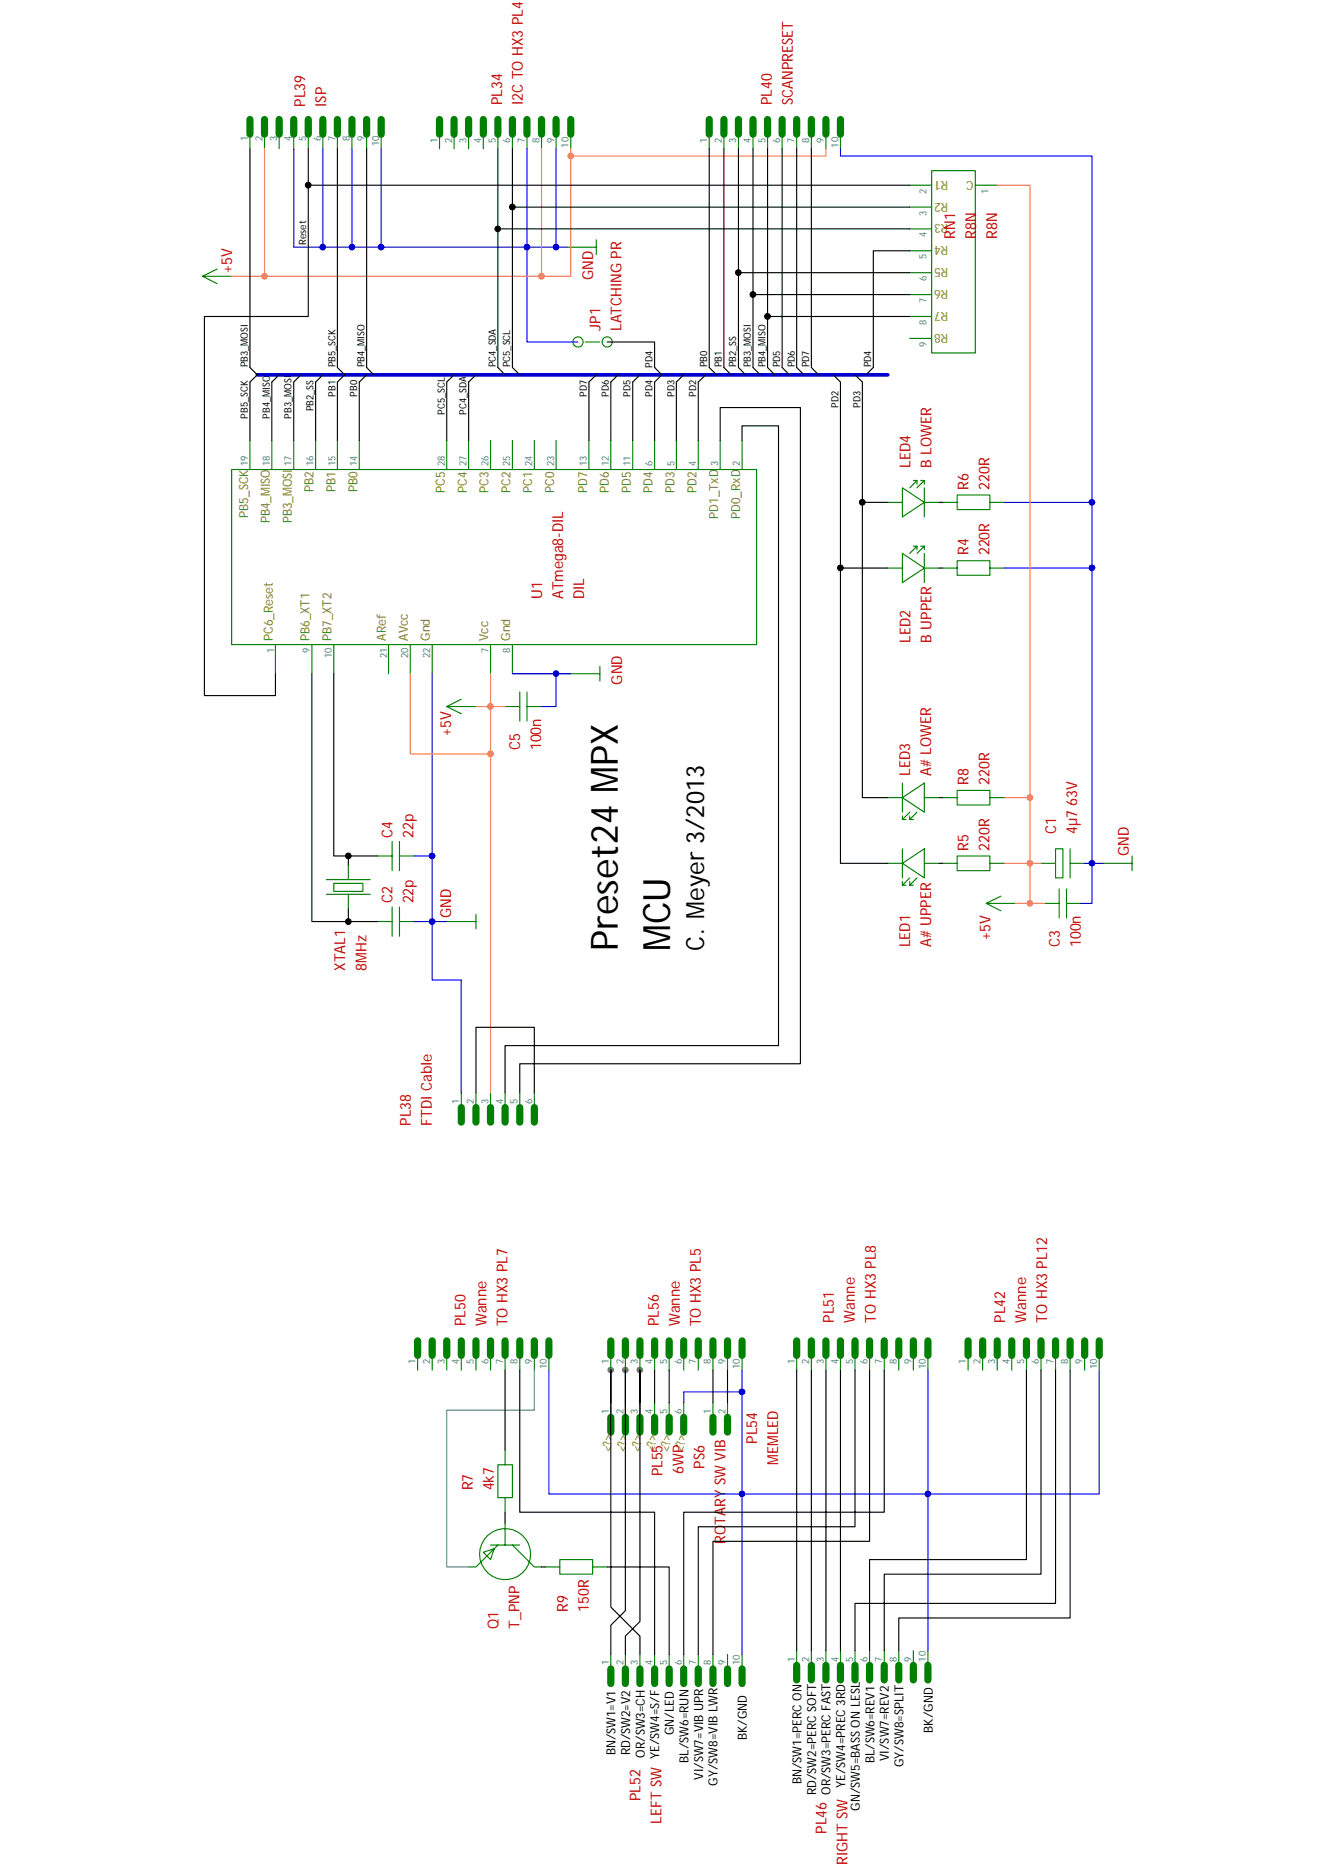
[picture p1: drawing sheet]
<svg xmlns="http://www.w3.org/2000/svg" width="210mm" height="297mm" viewBox="0 0 210 297" stroke-linecap="round" stroke-linejoin="round" font-family="sans-serif">
<g fill="none" stroke="#008000" stroke-width=".18">
<path d="M39.6 21.3v2.3M41.9 21.3v2.3M44.3 21.3v2.3M46.6 21.3v2.3M48.9 21.3v2.3M51.2 21.3v2.3M53.5 21.3v2.3M55.8 21.3v2.3M58.1 21.3v2.3M60.4 21.3v2.3M69.7 21.3v2.3M72 21.3v2.3"/>
<path d="M74.3 21.3v2.3M76.6 21.3v2.3M78.9 21.3v2.3M81.2 21.3v2.3M83.5 21.3v2.3M85.9 21.3v2.3M88.2 21.3v2.3M89.9 39.2h4.6M90.5 21.3v2.3M94.5 38v2.3M112.4 21.3v2.3M114.8 21.3v2.3"/>
<path d="M117.1 21.3v2.3M119.4 21.3v2.3M121.7 21.3v2.3M124 21.3v2.3M126.3 21.3v2.3M128.6 21.3v2.3M130.9 21.3v2.3M133.2 21.3v2.3M144.2 29.4h3.5M144.2 36.3h3.5M144.2 39.8h3.5M144.2 32.8h3.5"/>
<path d="M147.7 27.1h6.9v28.8h-6.9zM154.6 29.4h3.5M34.4 42.7l-2.3 1.1M36.7 43.8h-4.6l2.3 1.2M92.8 54.2h2.3M144.2 50.2h3.5M144.2 53.6h3.5M144.2 43.2h3.5M144.2 46.7h3.5M36.7 74.4h83.3v27.8h-83.3zM39.6 69.8v4.6M43.1 69.8v4.6"/>
<path d="M46.6 69.8v4.6M50 69.8v4.6M53.5 69.8v4.6M57 69.8v4.6M70.8 69.8v4.6M74.3 69.8v4.6M77.8 69.8v4.6M81.2 69.8v4.6M84.7 69.8v4.6M88.2 69.8v4.6M93.4 69.8v4.6M96.8 69.8v4.6"/>
<path d="M100.3 69.8v4.6M103.8 69.8v4.6M107.2 69.8v4.6M110.7 69.8v4.6M114.2 69.8v4.6M117.6 69.8v4.6M140.8 79.6h2.3M143.1 77.3l3.4 2.3-3.4 2.3zM144.8 76.2h.6l-1.2 1.1M145.4 76.2v.6M146 76.2h.5l-1.1 1.1M146.5 76.2v.6"/>
<path d="M146.5 77.3v4.6M146.5 79.6h2.3M149.4 79.6h2.3M151.7 78.5h5.2v2.3h-5.2zM156.9 79.6h2.4M140.8 90h2.3M143.1 87.7l3.4 2.3-3.4 2.4zM144.8 86.6h.6l-1.2 1.1M145.4 86.6v.5M146 86.6h.5l-1.1 1.1M146.5 86.6v.5M146.5 87.7v4.7"/>
<path d="M146.5 90h2.3M149.4 90h2.3M151.7 88.9h5.2v2.3h-5.2zM156.9 90h2.4M43.7 102.2v4.6M49.4 102.2v4.6M52.9 102.2v4.6M61.6 102.2v4.6M65 102.2v4.6M68.5 102.2v4.6M73.1 110.8l-2.3 1.2M75.5 112h-4.7l2.3 1.1"/>
<path d="M77.8 102.2v4.6M80.1 112h2.3M81.2 102.2v4.6M82.4 109.7v4.6M83.5 109.7v4.6M83.5 112h2.4M90.5 106.8h4.6M95.1 105.6v2.3M51.8 139.4h6.9M55.2 137.1v2.3M59.9 135.7h2.3M62.2 133.4v4.6"/>
<path d="M63.3 133.4v4.6M63.3 135.7h2.3M140.8 136.8h2.3M140.8 126.4h2.3M143.1 136.8l3.4-2.3v4.6zM143.1 126.4l3.4-2.3v4.6zM143.1 124.1v4.6M143.1 129.3v.6M143.1 134.5v4.6M143.1 139.7v.6M144.2 139.1l-1.1 1.2h.5M144.2 128.7l-1.1 1.2h.5"/>
<path d="M144.2 129.3v.6M144.2 139.7v.6M145.4 139.1l-1.2 1.2h.6M145.4 128.7l-1.2 1.2h.6M146.5 136.8h2.3M146.5 126.4h2.3M149.4 136.8h2.3M149.4 126.4h2.3M151.7 135.7h5.2v2.3h-5.2zM151.7 125.3h5.2v2.3h-5.2zM156.9 136.8h2.4M156.9 126.4h2.4"/>
<path d="M165 136.8h2.3M167.3 134.5h1.2v4.6h-1.2zM169.7 134.5v4.6M169.7 136.8h2.3M174.9 136.8h4.6M179.5 135.7v2.3M51.8 141.8h6.9M52.9 140h4.6v1.3h-4.6zM55.2 141.8v2.3M59.9 146.1h2.3M62.2 143.8v4.6M63.3 143.8v4.6"/>
<path d="M63.3 146.1h2.3M70.8 146.1h4.7M75.5 144.9v2.3M158.7 142l-2.3 1.2M161 143.2h-4.6l2.3 1.2M165.6 143.2h2.3M167.9 140.9v4.6M169.1 140.9v4.6M169.1 143.2h2.3M73.1 173.2v2.4M75.5 173.2v2.4M77.8 173.2v2.4"/>
<path d="M80.1 173.2v2.4M82.4 173.2v2.4M84.7 173.2v2.4M66.2 214.8v2.4M68.5 214.8v2.4M70.8 214.8v2.4M73.1 214.8v2.4M75.5 214.8v2.4M77.8 214.8v2.4M80.1 214.8v2.4M82.4 214.8v2.4M84.7 214.8v2.4"/>
<path d="M87 214.8v2.4M96.8 214.8v2.4M99.1 214.8v2.4M101.5 214.8v2.4M103.8 214.8v2.4M106.1 214.8v2.4M108.4 214.8v2.4M110.7 214.8v2.4M113 214.8v2.4M115.3 214.8v2.4M117.6 214.8v2.4M126.3 214.8v2.4"/>
<path d="M128.6 214.8v2.4M130.9 214.8v2.4M133.2 214.8v2.4M135.6 214.8v2.4M137.9 214.8v2.4M140.2 214.8v2.4M142.5 214.8v2.4M144.8 214.8v2.4M147.1 214.8v2.4M153.5 214.8v2.4M155.8 214.8v2.4M158.1 214.8v2.4"/>
<path d="M160.4 214.8v2.4M162.7 214.8v2.4M165 214.8v2.4M167.3 214.8v2.4M169.7 214.8v2.4M172 214.8v2.4M174.3 214.8v2.4M78.9 232.2h2.3v5.2h-2.3zM80.1 229.9v2.3M80.1 237.4v2.3M96.8 222.4v2.3M99.1 222.4v2.3"/>
<path d="M101.5 222.4v2.3M103.8 222.4v2.3M106.1 222.4v2.3M108.4 222.4v2.3M113 222.4v2.3M115.3 222.4v2.3M76.6 246l1.8-.5-.6 1.7zM77.8 244.9h4.6M78.9 244.9l-3.4 3.5h-1.2M80.1 241.4v3.5M81.2 244.9l3.5 3.5h1.2M86.4 248.4h2.4"/>
<path d="M88.8 247.2h5.2v2.3h-5.2zM94 248.4h2.3M96.8 262.2v2.3M99.1 262.2v2.3M101.5 262.2v2.3M103.8 262.2v2.3M106.1 262.2v2.3M108.4 262.2v2.3M110.7 262.2v2.3M113 262.2v2.3M115.3 262.2v2.3M117.6 262.2v2.3"/>
<path d="M126.3 261.6v2.4M128.6 261.6v2.4M130.9 261.6v2.4M133.2 261.6v2.4M135.6 261.6v2.4M137.9 261.6v2.4M140.2 261.6v2.4M142.5 261.6v2.4M144.8 261.6v2.4M147.1 261.6v2.4"/>
<circle cx="91.6" cy="54.2" r=".82"/>
<circle cx="96.3" cy="54.2" r=".81"/>
<circle cx="80.1" cy="246.3" r="4"/>
</g>
<g fill="none" stroke="#008000" stroke-width="1.1">
<path d="M39.6 18.9v2.4M41.9 18.9v2.4M44.3 18.9v2.4M46.6 18.9v2.4M48.9 18.9v2.4M51.2 18.9v2.4M53.5 18.9v2.4M55.8 18.9v2.4M58.1 18.9v2.4M60.4 18.9v2.4M69.7 18.9v2.4M72 18.9v2.4"/>
<path d="M74.3 18.9v2.4M76.6 18.9v2.4M78.9 18.9v2.4M81.2 18.9v2.4M83.5 18.9v2.4M85.9 18.9v2.4M88.2 18.9v2.4M90.5 18.9v2.4M112.4 18.9v2.4M114.8 18.9v2.4M117.1 18.9v2.4M119.4 18.9v2.4"/>
<path d="M121.7 18.9v2.4M124 18.9v2.4M126.3 18.9v2.4M128.6 18.9v2.4M130.9 18.9v2.4M133.2 18.9v2.4M73.1 175.6v2.3M75.5 175.6v2.3M77.8 175.6v2.3M80.1 175.6v2.3M82.4 175.6v2.3M84.7 175.6v2.3"/>
<path d="M66.2 212.5v2.3M68.5 212.5v2.3M70.8 212.5v2.3M73.1 212.5v2.3M75.5 212.5v2.3M77.8 212.5v2.3M80.1 212.5v2.3M82.4 212.5v2.3M84.7 212.5v2.3M87 212.5v2.3M96.8 212.5v2.3M99.1 212.5v2.3"/>
<path d="M101.5 212.5v2.3M103.8 212.5v2.3M106.1 212.5v2.3M108.4 212.5v2.3M110.7 212.5v2.3M113 212.5v2.3M115.3 212.5v2.3M117.6 212.5v2.3M126.3 212.5v2.3M128.6 212.5v2.3M130.9 212.5v2.3M133.2 212.5v2.3"/>
<path d="M135.6 212.5v2.3M137.9 212.5v2.3M140.2 212.5v2.3M142.5 212.5v2.3M144.8 212.5v2.3M147.1 212.5v2.3M153.5 212.5v2.3M155.8 212.5v2.3M158.1 212.5v2.3M160.4 212.5v2.3M162.7 212.5v2.3M165 212.5v2.3"/>
<path d="M167.3 212.5v2.3M169.7 212.5v2.3M172 212.5v2.3M174.3 212.5v2.3M96.8 224.7v2.3M99.1 224.7v2.3M101.5 224.7v2.3M103.8 224.7v2.3M106.1 224.7v2.3M108.4 224.7v2.3M113 224.7v2.3M115.3 224.7v2.3"/>
<path d="M96.8 264.5v2.3M99.1 264.5v2.3M101.5 264.5v2.3M103.8 264.5v2.3M106.1 264.5v2.3M108.4 264.5v2.3M110.7 264.5v2.3M113 264.5v2.3M115.3 264.5v2.3M117.6 264.5v2.3M126.3 264v2.3M128.6 264v2.3"/>
<path d="M130.9 264v2.3M133.2 264v2.3M135.6 264v2.3M137.9 264v2.3M140.2 264v2.3M142.5 264v2.3M144.8 264v2.3M147.1 264v2.3"/>
</g>
<g fill="#808080" stroke="#808080" stroke-width=".16">
<circle cx="96.8" cy="217.1" r=".45"/>
<circle cx="99.1" cy="217.1" r=".45"/>
<circle cx="101.4" cy="217.1" r=".45"/>
</g>
<g fill="#00f" stroke="#00f" stroke-width=".16">
<circle cx="60.4" cy="39.2" r=".46"/>
<circle cx="55.8" cy="39.2" r=".45"/>
<circle cx="51.2" cy="39.2" r=".46"/>
<circle cx="68.5" cy="146.1" r=".46"/>
<circle cx="68.5" cy="135.7" r=".46"/>
<circle cx="88.2" cy="106.8" r=".45"/>
<circle cx="173.1" cy="136.8" r=".45"/>
<circle cx="88.2" cy="39.2" r=".45"/>
<circle cx="83.5" cy="39.2" r=".46"/>
<circle cx="173.1" cy="90" r=".46"/>
<circle cx="173.1" cy="79.6" r=".46"/>
<circle cx="147.1" cy="236.8" r=".45"/>
<circle cx="117.6" cy="236.8" r=".45"/>
<circle cx="117.6" cy="220.6" r=".46"/>
</g>
<g fill="none" stroke="#00f" stroke-width=".18">
<path d="M46.6 23.6v15.6h9.2M51.2 23.6v15.6M55.8 39.2h27.7v15h8.1M55.8 23.6v15.6M60.4 23.6v15.6M83.5 23.6v15.6h4.7M88.2 23.6v15.6h1.7M133.2 23.6v1.1h39.9v65.3M159.3 79.6h13.8M159.3 90h13.8M173.1 90v53.2h-1.7M68.5 106.8v48.5h4.6v17.9"/>
<path d="M81.2 106.8h7v5.2h-2.3M88.2 106.8h2.3M65.6 135.7h2.9M172 136.8h2.9M65.6 146.1h5.2M87 217.2v19.6h30.6M117.6 217.2v3.4M147.1 217.2v19.6h27.2v-19.6M108.4 222.4v-1.8h9.2v16.2M117.6 236.8h29.5v24.8M117.6 236.8v25.4"/>
</g>
<g fill="#ff8040" stroke="#ff8040" stroke-width=".16">
<circle cx="163.3" cy="143.2" r=".45"/>
<circle cx="77.8" cy="112" r=".46"/>
<circle cx="163.3" cy="136.8" r=".45"/>
<circle cx="77.8" cy="119.5" r=".45"/>
<circle cx="41.9" cy="43.8" r=".45"/>
<circle cx="85.8" cy="43.8" r=".46"/>
<circle cx="90.5" cy="24.7" r=".45"/>
<circle cx="163.3" cy="126.4" r=".45"/>
</g>
<path d="M41.9 23.6v20.2M85.9 23.6v20.2h-44M90.5 23.6v1.1M130.9 23.6v1.1h-40.4v19.1h-4.6M158.1 29.4h5.2v107.4h1.7M36.7 43.8h5.2M65 106.8v12.7h12.8M75.5 112h4.6M77.8 106.8v66.4M159.3 136.8h4v6.4M159.3 126.4h4M161 143.2h4.6" fill="none" stroke="#ff8040" stroke-width=".18"/>
<g fill="#000" stroke="#000" stroke-width=".16">
<circle cx="48.9" cy="29.3" r=".46"/>
<circle cx="78.9" cy="36.3" r=".45"/>
<circle cx="81.2" cy="32.8" r=".46"/>
<circle cx="117" cy="43.2" r=".45"/>
<circle cx="119.4" cy="46.7" r=".46"/>
<circle cx="121.7" cy="50.2" r=".46"/>
<circle cx="136.7" cy="79.6" r=".46"/>
<circle cx="133.2" cy="90" r=".46"/>
<circle cx="55.2" cy="135.7" r=".45"/>
<circle cx="55.2" cy="146.1" r=".45"/>
</g>
<g fill="none" stroke="#000" stroke-width=".18">
<path d="M39.6 23.6v34.7l1.2 1.1-1.2 1.2v9.2M48.9 23.6v5.8M53.5 23.6v34.7l1.2 1.1-1.2 1.2v9.2M58.1 23.6v34.7l1.2 1.1M78.9 23.6v12.7M81.2 23.6v9.2M112.4 23.6v34.7l1.2 1.1M114.8 23.6v34.7l1.1 1.1M117.1 23.6v19.6M119.4 23.6v23.1M121.7 23.6v26.6M124 23.6v34.7l1.2 1.1"/>
<path d="M126.3 23.6v34.7l1.2 1.1M128.6 23.6v34.7l1.2 1.1M144.2 32.8h-63v25.5l1.2 1.1M144.2 36.3h-65.3v22l1.2 1.1M144.2 29.4h-95.3v20.8h-16.5v60.1h11.3v-3.5M144.2 39.8h-5.7v18.5l-1.2 1.1M44.3 59.4l-1.2 1.2v9.2M47.7 59.4l-1.1 1.2v9.2M51.2 59.4l-1.2 1.2v9.2M58.1 59.4l-1.1 1.2v9.2M72 59.4l-1.2 1.2v9.2M75.5 59.4l-1.2 1.2v9.2"/>
<path d="M94.5 59.4l-1.1 1.2v9.2M96.3 54.2h7.5v4.1l1.1 1.1-1.1 1.2v9.2M98 59.4l-1.2 1.2v9.2M101.5 59.4l-1.2 1.2v9.2M108.4 59.4l-1.2 1.2v9.2M111.9 59.4l-1.2 1.2v9.2M132.1 59.4l1.1 1.2v29.4h7.6M135.6 59.4l1.1 1.2v19h4.1M144.2 46.7h-24.8v11.6l1.1 1.1M144.2 50.2h-22.5v8.1l1.1 1.1M144.2 43.2h-27.1v15.1l1.1 1.1M114.2 69.8v-5.2h12.7v104h-44.5v4.6"/>
<path d="M117.6 69.8v-2.3h5.8v98.2h-43.3v7.5M136.7 79.6v46.8h4.1M148.8 79.6h.6M133.2 90v46.8h7.6M148.8 90h.6M49.4 106.8v39.3h10.5M52.9 106.8v28.9h7M55.2 135.7v1.4M148.8 136.8h.6M148.8 126.4h.6M55.2 144.1v2M75.5 173.2v-10.4h9.2v10.4"/>
<path d="M80.1 217.2v12.7M82.4 217.2v22.5h21.4v22.5M103.8 217.2v5.2M106.1 217.2v5.2M113 217.2v5.2M115.3 217.2v5.2M126.3 217.2v44.4M128.6 217.2v44.4M130.9 217.2v44.4M133.2 217.2v44.4M135.6 217.2v24.8h-24.9v20.2M137.9 217.2v27.1h-24.9v17.9"/>
<path d="M140.2 217.2v22.5h-31.8v22.5M162.7 217.2v30h-24.8v14.4M165 217.2v32.3h-24.8v12.1M167.3 217.2v36.9h-31.7v7.5M169.7 217.2v39.3h-27.2v5.1M80.1 239.7v1.7M96.8 222.4v-5.2v37.5l4.7 4.6v2.9M99.1 222.4v-5.2v38.1l-2.3 2.3v4.6M101.5 222.4v-5.2v39.8l-2.4 2.3v2.9M85.9 248.4h.5M96.3 248.4h9.8v13.8"/>
</g>
<path d="M84.7 217.2v6.3h-13.9v24.9h3.5" fill="none" stroke="#408080" stroke-width=".18"/>
<path d="M40.8 59.4h100" fill="none" stroke="#0000c0" stroke-width=".57"/>
<g font-size="6">
<text x="97.9" y="150.7" transform="rotate(-90 97.9 150.7)">Preset24 MPX</text>
<text x="106.3" y="150.7" transform="rotate(-90 106.3 150.7)">MCU</text>
</g>
<text font-size="4" x="111.6" y="150.7" transform="rotate(-90 111.6 150.7)">C. Meyer 3/2013</text>
<g font-size="2.4" fill="#c00000">
<text x="48.4" y="16.9" transform="rotate(-90 48.4 16.9)">PL39</text>
<text x="51.7" y="16.9" transform="rotate(-90 51.7 16.9)">ISP</text>
<text x="79.6" y="16.6" transform="rotate(-90 79.6 16.6)">PL34</text>
<text x="82.9" y="16.6" transform="rotate(-90 82.9 16.6)">I2C TO HX3 PL4</text>
<text x="122.4" y="16.6" transform="rotate(-90 122.4 16.6)">PL40</text>
<text x="125.7" y="16.6" transform="rotate(-90 125.7 16.6)">SCANPRESET</text>
<text x="151.4" y="37.9" transform="rotate(-90 151.4 37.9)">RN1</text>
<text x="154.7" y="37.9" transform="rotate(-90 154.7 37.9)">R8N</text>
<text x="158.1" y="37.9" transform="rotate(-90 158.1 37.9)">R8N</text>
<text x="36.8" y="43.2" transform="rotate(-90 36.8 43.2)">+5V</text>
<text x="94" y="44.4" transform="rotate(-90 94 44.4)">GND</text>
<text x="95.2" y="52.5" transform="rotate(-90 95.2 52.5)">JP1</text>
<text x="98.5" y="52.5" transform="rotate(-90 98.5 52.5)">LATCHING PR</text>
<text x="144.3" y="74.1" transform="rotate(-90 144.3 74.1)">LED4</text>
<text x="147.7" y="74.1" transform="rotate(-90 147.7 74.1)">B LOWER</text>
<text x="153.6" y="77.6" transform="rotate(-90 153.6 77.6)">R6</text>
<text x="156.9" y="77.6" transform="rotate(-90 156.9 77.6)">220R</text>
<text x="153.6" y="88" transform="rotate(-90 153.6 88)">R4</text>
<text x="156.9" y="88" transform="rotate(-90 156.9 88)">220R</text>
<text x="85.9" y="95" transform="rotate(-90 85.9 95)">U1</text>
<text x="89.3" y="95" transform="rotate(-90 89.3 95)">ATmega8-DIL</text>
<text x="92.6" y="95" transform="rotate(-90 92.6 95)">DIL</text>
<text x="144.3" y="101.9" transform="rotate(-90 144.3 101.9)">LED2</text>
<text x="147.7" y="101.9" transform="rotate(-90 147.7 101.9)">B UPPER</text>
<text x="98.7" y="108.5" transform="rotate(-90 98.7 108.5)">GND</text>
<text x="71.5" y="116.6" transform="rotate(-90 71.5 116.6)">+5V</text>
<text x="82.5" y="118.9" transform="rotate(-90 82.5 118.9)">C5</text>
<text x="85.8" y="118.9" transform="rotate(-90 85.8 118.9)">100n</text>
<text x="144.3" y="123" transform="rotate(-90 144.3 123)">LED3</text>
<text x="147.6" y="123" transform="rotate(-90 147.6 123)">A# LOWER</text>
<text x="153.6" y="124.4" transform="rotate(-90 153.6 124.4)">R8</text>
<text x="156.9" y="124.4" transform="rotate(-90 156.9 124.4)">220R</text>
<text x="62.3" y="132.8" transform="rotate(-90 62.3 132.8)">C4</text>
<text x="65.6" y="132.8" transform="rotate(-90 65.6 132.8)">22p</text>
<text x="153.6" y="134.8" transform="rotate(-90 153.6 134.8)">R5</text>
<text x="156.9" y="134.8" transform="rotate(-90 156.9 134.8)">220R</text>
<text x="167.4" y="132.2" transform="rotate(-90 167.4 132.2)">C1</text>
<text x="170.8" y="132.2" transform="rotate(-90 170.8 132.2)">4µ7 63V</text>
<text x="179" y="135.7" transform="rotate(-90 179 135.7)">GND</text>
<text x="62.3" y="143.2" transform="rotate(-90 62.3 143.2)">C2</text>
<text x="65.6" y="143.2" transform="rotate(-90 65.6 143.2)">22p</text>
<text x="71.5" y="145.5" transform="rotate(-90 71.5 145.5)">GND</text>
<text x="157" y="149" transform="rotate(-90 157 149)">+5V</text>
<text x="54.7" y="153.9" transform="rotate(-90 54.7 153.9)">XTAL1</text>
<text x="58.1" y="153.9" transform="rotate(-90 58.1 153.9)">8MHz</text>
<text x="144.3" y="150.1" transform="rotate(-90 144.3 150.1)">LED1</text>
<text x="147.6" y="150.1" transform="rotate(-90 147.6 150.1)">A# UPPER</text>
<text x="168" y="150.1" transform="rotate(-90 168 150.1)">C3</text>
<text x="171.3" y="150.1" transform="rotate(-90 171.3 150.1)">100n</text>
<text x="65.2" y="178.4" transform="rotate(-90 65.2 178.4)">PL38</text>
<text x="68.5" y="178.4" transform="rotate(-90 68.5 178.4)">FTDI Cable</text>
<text x="132.2" y="209.7" transform="rotate(-90 132.2 209.7)">PL51</text>
<text x="135.5" y="209.7" transform="rotate(-90 135.5 209.7)">Wanne</text>
<text x="138.8" y="209.7" transform="rotate(-90 138.8 209.7)">TO HX3 PL8</text>
<text x="159.3" y="209.7" transform="rotate(-90 159.3 209.7)">PL42</text>
<text x="162.7" y="209.7" transform="rotate(-90 162.7 209.7)">Wanne</text>
<text x="166" y="209.7" transform="rotate(-90 166 209.7)">TO HX3 PL12</text>
<text x="73.8" y="210.2" transform="rotate(-90 73.8 210.2)">PL50</text>
<text x="77.1" y="210.2" transform="rotate(-90 77.1 210.2)">Wanne</text>
<text x="80.5" y="210.2" transform="rotate(-90 80.5 210.2)">TO HX3 PL7</text>
<text x="104.4" y="210.2" transform="rotate(-90 104.4 210.2)">PL56</text>
<text x="107.8" y="210.2" transform="rotate(-90 107.8 210.2)">Wanne</text>
<text x="111.1" y="210.2" transform="rotate(-90 111.1 210.2)">TO HX3 PL5</text>
<text x="108.4" y="233.6" transform="rotate(-90 108.4 233.6)">6WP</text>
<text x="111.7" y="232.8" transform="rotate(-90 111.7 232.8)">PS6</text>
<text x="120" y="228.8" transform="rotate(-90 120 228.8)">PL54</text>
<text x="123.4" y="232.1" transform="rotate(-90 123.4 232.1)">MEMLED</text>
<text x="75" y="236.2" transform="rotate(-90 75 236.2)">R7</text>
<text x="78.3" y="236.2" transform="rotate(-90 78.3 236.2)">4k7</text>
<text x="105" y="234" transform="rotate(-90 105 234)">PL55</text>
<text x="115" y="244.7" transform="rotate(-90 115 244.7)">ROTARY SW VIB</text>
<text x="90" y="255.5" transform="rotate(-90 90 255.5)">R9</text>
<text x="93.3" y="255.5" transform="rotate(-90 93.3 255.5)">150R</text>
<text x="79" y="258.2" transform="rotate(-90 79 258.2)">Q1</text>
<text x="82.4" y="258.2" transform="rotate(-90 82.4 258.2)">T_PNP</text>
<text x="101.5" y="285.5" transform="rotate(-90 101.5 285.5)">PL52</text>
<text x="104.9" y="289.1" transform="rotate(-90 104.9 289.1)">LEFT SW</text>
<text x="131" y="290.6" transform="rotate(-90 131 290.6)">PL46</text>
<text x="134.3" y="295.7" transform="rotate(-90 134.3 295.7)">RIGHT SW</text>
</g>
<g font-size="2" fill="#808000">
<text x="150.3" y="28.6" transform="rotate(-180 150.3 28.6)">R1</text>
<text x="154.3" y="28.6" transform="rotate(-180 154.3 28.6)">C</text>
<text x="150.3" y="32.1" transform="rotate(-180 150.3 32.1)">R2</text>
<text x="150.3" y="35.6" transform="rotate(-180 150.3 35.6)">R3</text>
<text x="150.3" y="39.1" transform="rotate(-180 150.3 39.1)">R4</text>
<text x="150.3" y="42.5" transform="rotate(-180 150.3 42.5)">R5</text>
<text x="150.3" y="46" transform="rotate(-180 150.3 46)">R6</text>
<text x="150.3" y="49.4" transform="rotate(-180 150.3 49.4)">R7</text>
<text x="150.3" y="52.9" transform="rotate(-180 150.3 52.9)">R8</text>
<text x="39.3" y="82" transform="rotate(-90 39.3 82)">PB5_SCK</text>
<text x="42.8" y="83" transform="rotate(-90 42.8 83)">PB4_MISO</text>
<text x="46.2" y="83" transform="rotate(-90 46.2 83)">PB3_MOSI</text>
<text x="49.7" y="78" transform="rotate(-90 49.7 78)">PB2</text>
<text x="53.2" y="78" transform="rotate(-90 53.2 78)">PB1</text>
<text x="56.7" y="78" transform="rotate(-90 56.7 78)">PB0</text>
<text x="70.5" y="78.1" transform="rotate(-90 70.5 78.1)">PC5</text>
<text x="74" y="78.1" transform="rotate(-90 74 78.1)">PC4</text>
<text x="77.5" y="78.1" transform="rotate(-90 77.5 78.1)">PC3</text>
<text x="80.9" y="78.1" transform="rotate(-90 80.9 78.1)">PC2</text>
<text x="84.4" y="78.1" transform="rotate(-90 84.4 78.1)">PC1</text>
<text x="87.9" y="78.1" transform="rotate(-90 87.9 78.1)">PC0</text>
<text x="93.1" y="78.1" transform="rotate(-90 93.1 78.1)">PD7</text>
<text x="96.5" y="78.1" transform="rotate(-90 96.5 78.1)">PD6</text>
<text x="100" y="78.1" transform="rotate(-90 100 78.1)">PD5</text>
<text x="103.5" y="78.1" transform="rotate(-90 103.5 78.1)">PD4</text>
<text x="106.9" y="78.1" transform="rotate(-90 106.9 78.1)">PD3</text>
<text x="110.4" y="78.1" transform="rotate(-90 110.4 78.1)">PD2</text>
<text x="113.9" y="82.2" transform="rotate(-90 113.9 82.2)">PD1_TxD</text>
<text x="117.3" y="82.2" transform="rotate(-90 117.3 82.2)">PD0_RxD</text>
<text x="43.3" y="101.6" transform="rotate(-90 43.3 101.6)">PC6_Reset</text>
<text x="49" y="101.6" transform="rotate(-90 49 101.6)">PB6_XT1</text>
<text x="52.5" y="101.6" transform="rotate(-90 52.5 101.6)">PB7_XT2</text>
<text x="61.2" y="101.6" transform="rotate(-90 61.2 101.6)">ARef</text>
<text x="64.7" y="101.6" transform="rotate(-90 64.7 101.6)">AVcc</text>
<text x="68.1" y="101.6" transform="rotate(-90 68.1 101.6)">Gnd</text>
<text x="77.4" y="101.6" transform="rotate(-90 77.4 101.6)">Vcc</text>
<text x="80.9" y="101.6" transform="rotate(-90 80.9 101.6)">Gnd</text>
<text x="97" y="230.2" transform="rotate(-90 97 230.2)">&lt;?&gt;</text>
<text x="99.3" y="230.2" transform="rotate(-90 99.3 230.2)">&lt;?&gt;</text>
<text x="101.6" y="230.2" transform="rotate(-90 101.6 230.2)">&lt;?&gt;</text>
<text x="103.9" y="230.2" transform="rotate(-90 103.9 230.2)">&lt;?&gt;</text>
<text x="106.3" y="230.2" transform="rotate(-90 106.3 230.2)">&lt;?&gt;</text>
<text x="108.6" y="230.2" transform="rotate(-90 108.6 230.2)">&lt;?&gt;</text>
</g>
<g font-size="2">
<text x="106.8" y="275.1" transform="rotate(-90 106.8 275.1)">GN/LED</text>
<text x="118.4" y="275.8" transform="rotate(-90 118.4 275.8)">BK/GND</text>
<text x="147.9" y="274.6" transform="rotate(-90 147.9 274.6)">BK/GND</text>
<text x="97.6" y="278.2" transform="rotate(-90 97.6 278.2)">BN/SW1=V1</text>
<text x="99.9" y="278.2" transform="rotate(-90 99.9 278.2)">RD/SW2=V2</text>
<text x="102.2" y="278.6" transform="rotate(-90 102.2 278.6)">OR/SW3=CH</text>
<text x="104.5" y="278.8" transform="rotate(-90 104.5 278.8)">YE/SW4=S/F</text>
<text x="109.1" y="279.4" transform="rotate(-90 109.1 279.4)">BL/SW6=RUN</text>
<text x="138.6" y="279.5" transform="rotate(-90 138.6 279.5)">BL/SW6=REV1</text>
<text x="140.9" y="279.1" transform="rotate(-90 140.9 279.1)">VI/SW7=REV2</text>
<text x="143.2" y="280.1" transform="rotate(-90 143.2 280.1)">GY/SW8=SPLIT</text>
<text x="111.5" y="282.1" transform="rotate(-90 111.5 282.1)">VI/SW7=VIB UPR</text>
<text x="113.8" y="283.1" transform="rotate(-90 113.8 283.1)">GY/SW8=VIB LWR</text>
<text x="127.1" y="282.8" transform="rotate(-90 127.1 282.8)">BN/SW1=PERC ON</text>
<text x="129.4" y="284.5" transform="rotate(-90 129.4 284.5)">RD/SW2=PERC SOFT</text>
<text x="131.7" y="284.5" transform="rotate(-90 131.7 284.5)">OR/SW3=PERC FAST</text>
<text x="134" y="283.4" transform="rotate(-90 134 283.4)">YE/SW4=PREC 3RD</text>
<text x="136.3" y="287" transform="rotate(-90 136.3 287)">GN/SW5=BASS ON LESL</text>
</g>
<g font-size="1.6" fill="#408080">
<text x="39.3" y="22.3" transform="rotate(-90 39.3 22.3)">1</text>
<text x="41.6" y="22.3" transform="rotate(-90 41.6 22.3)">2</text>
<text x="43.9" y="22.3" transform="rotate(-90 43.9 22.3)">3</text>
<text x="46.2" y="22.3" transform="rotate(-90 46.2 22.3)">4</text>
<text x="48.6" y="22.3" transform="rotate(-90 48.6 22.3)">5</text>
<text x="50.9" y="22.3" transform="rotate(-90 50.9 22.3)">6</text>
<text x="53.2" y="22.3" transform="rotate(-90 53.2 22.3)">7</text>
<text x="55.5" y="22.3" transform="rotate(-90 55.5 22.3)">8</text>
<text x="57.8" y="22.3" transform="rotate(-90 57.8 22.3)">9</text>
<text x="60.1" y="23.1" transform="rotate(-90 60.1 23.1)">10</text>
<text x="69.4" y="22.6" transform="rotate(-90 69.4 22.6)">1</text>
<text x="71.7" y="22.6" transform="rotate(-90 71.7 22.6)">2</text>
<text x="74" y="22.6" transform="rotate(-90 74 22.6)">3</text>
<text x="76.3" y="22.6" transform="rotate(-90 76.3 22.6)">4</text>
<text x="78.6" y="22.6" transform="rotate(-90 78.6 22.6)">5</text>
<text x="80.9" y="22.6" transform="rotate(-90 80.9 22.6)">6</text>
<text x="83.2" y="22.6" transform="rotate(-90 83.2 22.6)">7</text>
<text x="85.5" y="22.6" transform="rotate(-90 85.5 22.6)">8</text>
<text x="87.8" y="22.6" transform="rotate(-90 87.8 22.6)">9</text>
<text x="90.1" y="23.4" transform="rotate(-90 90.1 23.4)">10</text>
<text x="112.1" y="22.6" transform="rotate(-90 112.1 22.6)">1</text>
<text x="114.4" y="22.6" transform="rotate(-90 114.4 22.6)">2</text>
<text x="116.7" y="22.6" transform="rotate(-90 116.7 22.6)">3</text>
<text x="119" y="22.6" transform="rotate(-90 119 22.6)">4</text>
<text x="121.4" y="22.6" transform="rotate(-90 121.4 22.6)">5</text>
<text x="123.7" y="22.6" transform="rotate(-90 123.7 22.6)">6</text>
<text x="126" y="22.6" transform="rotate(-90 126 22.6)">7</text>
<text x="128.3" y="22.6" transform="rotate(-90 128.3 22.6)">8</text>
<text x="130.6" y="22.6" transform="rotate(-90 130.6 22.6)">9</text>
<text x="132.9" y="23.4" transform="rotate(-90 132.9 23.4)">10</text>
<text x="146.9" y="34.2" transform="rotate(-90 146.9 34.2)">3</text>
<text x="146.9" y="30.7" transform="rotate(-90 146.9 30.7)">2</text>
<text x="156.7" y="30.7" transform="rotate(-90 156.7 30.7)">1</text>
<text x="146.9" y="41.1" transform="rotate(-90 146.9 41.1)">5</text>
<text x="146.9" y="37.6" transform="rotate(-90 146.9 37.6)">4</text>
<text x="146.9" y="44.6" transform="rotate(-90 146.9 44.6)">6</text>
<text x="146.9" y="51.5" transform="rotate(-90 146.9 51.5)">8</text>
<text x="146.9" y="48" transform="rotate(-90 146.9 48)">7</text>
<text x="146.9" y="55" transform="rotate(-90 146.9 55)">9</text>
<text x="39.3" y="73.9" transform="rotate(-90 39.3 73.9)">19</text>
<text x="42.8" y="73.9" transform="rotate(-90 42.8 73.9)">18</text>
<text x="46.2" y="73.9" transform="rotate(-90 46.2 73.9)">17</text>
<text x="49.7" y="73.9" transform="rotate(-90 49.7 73.9)">16</text>
<text x="53.2" y="73.9" transform="rotate(-90 53.2 73.9)">15</text>
<text x="56.6" y="73.9" transform="rotate(-90 56.6 73.9)">14</text>
<text x="70.5" y="73.9" transform="rotate(-90 70.5 73.9)">28</text>
<text x="74" y="73.9" transform="rotate(-90 74 73.9)">27</text>
<text x="77.4" y="73.9" transform="rotate(-90 77.4 73.9)">26</text>
<text x="80.9" y="73.9" transform="rotate(-90 80.9 73.9)">25</text>
<text x="84.4" y="73.9" transform="rotate(-90 84.4 73.9)">24</text>
<text x="87.8" y="73.9" transform="rotate(-90 87.8 73.9)">23</text>
<text x="93" y="73.9" transform="rotate(-90 93 73.9)">13</text>
<text x="96.5" y="73.9" transform="rotate(-90 96.5 73.9)">12</text>
<text x="100" y="73.9" transform="rotate(-90 100 73.9)">11</text>
<text x="103.4" y="73.9" transform="rotate(-90 103.4 73.9)">6</text>
<text x="106.9" y="73.9" transform="rotate(-90 106.9 73.9)">5</text>
<text x="110.4" y="73.9" transform="rotate(-90 110.4 73.9)">4</text>
<text x="113.9" y="73.9" transform="rotate(-90 113.9 73.9)">3</text>
<text x="117.3" y="73.9" transform="rotate(-90 117.3 73.9)">2</text>
<text x="43.5" y="103.5" transform="rotate(-90 43.5 103.5)">1</text>
<text x="49.1" y="103.5" transform="rotate(-90 49.1 103.5)">9</text>
<text x="52.6" y="104.3" transform="rotate(-90 52.6 104.3)">10</text>
<text x="61.4" y="104.3" transform="rotate(-90 61.4 104.3)">21</text>
<text x="64.7" y="104.3" transform="rotate(-90 64.7 104.3)">20</text>
<text x="68.2" y="104.3" transform="rotate(-90 68.2 104.3)">22</text>
<text x="77.4" y="103.5" transform="rotate(-90 77.4 103.5)">7</text>
<text x="80.9" y="103.5" transform="rotate(-90 80.9 103.5)">8</text>
<text x="72.8" y="175" transform="rotate(-90 72.8 175)">1</text>
<text x="75.1" y="175" transform="rotate(-90 75.1 175)">2</text>
<text x="77.4" y="175" transform="rotate(-90 77.4 175)">3</text>
<text x="79.8" y="175" transform="rotate(-90 79.8 175)">4</text>
<text x="82.1" y="175" transform="rotate(-90 82.1 175)">5</text>
<text x="84.4" y="175" transform="rotate(-90 84.4 175)">6</text>
<text x="65.9" y="216.2" transform="rotate(-90 65.9 216.2)">1</text>
<text x="68.2" y="216.2" transform="rotate(-90 68.2 216.2)">2</text>
<text x="70.5" y="216.2" transform="rotate(-90 70.5 216.2)">3</text>
<text x="72.8" y="216.2" transform="rotate(-90 72.8 216.2)">4</text>
<text x="75.1" y="216.2" transform="rotate(-90 75.1 216.2)">5</text>
<text x="77.4" y="216.2" transform="rotate(-90 77.4 216.2)">6</text>
<text x="79.8" y="216.2" transform="rotate(-90 79.8 216.2)">7</text>
<text x="82.1" y="216.2" transform="rotate(-90 82.1 216.2)">8</text>
<text x="84.4" y="216.2" transform="rotate(-90 84.4 216.2)">9</text>
<text x="86.7" y="217" transform="rotate(-90 86.7 217)">10</text>
<text x="96.5" y="216.2" transform="rotate(-90 96.5 216.2)">1</text>
<text x="98.8" y="216.2" transform="rotate(-90 98.8 216.2)">2</text>
<text x="101.1" y="216.2" transform="rotate(-90 101.1 216.2)">3</text>
<text x="103.4" y="216.2" transform="rotate(-90 103.4 216.2)">4</text>
<text x="105.8" y="216.2" transform="rotate(-90 105.8 216.2)">5</text>
<text x="108.1" y="216.2" transform="rotate(-90 108.1 216.2)">6</text>
<text x="110.4" y="216.2" transform="rotate(-90 110.4 216.2)">7</text>
<text x="112.7" y="216.2" transform="rotate(-90 112.7 216.2)">8</text>
<text x="115" y="216.2" transform="rotate(-90 115 216.2)">9</text>
<text x="117.3" y="217" transform="rotate(-90 117.3 217)">10</text>
<text x="126" y="216.2" transform="rotate(-90 126 216.2)">1</text>
<text x="128.3" y="216.2" transform="rotate(-90 128.3 216.2)">2</text>
<text x="130.6" y="216.2" transform="rotate(-90 130.6 216.2)">3</text>
<text x="132.9" y="216.2" transform="rotate(-90 132.9 216.2)">4</text>
<text x="135.2" y="216.2" transform="rotate(-90 135.2 216.2)">5</text>
<text x="137.5" y="216.2" transform="rotate(-90 137.5 216.2)">6</text>
<text x="139.9" y="216.2" transform="rotate(-90 139.9 216.2)">7</text>
<text x="142.2" y="216.2" transform="rotate(-90 142.2 216.2)">8</text>
<text x="144.5" y="216.2" transform="rotate(-90 144.5 216.2)">9</text>
<text x="146.8" y="217" transform="rotate(-90 146.8 217)">10</text>
<text x="153.1" y="216.2" transform="rotate(-90 153.1 216.2)">1</text>
<text x="155.5" y="216.2" transform="rotate(-90 155.5 216.2)">2</text>
<text x="157.8" y="216.2" transform="rotate(-90 157.8 216.2)">3</text>
<text x="160.1" y="216.2" transform="rotate(-90 160.1 216.2)">4</text>
<text x="162.4" y="216.2" transform="rotate(-90 162.4 216.2)">5</text>
<text x="164.7" y="216.2" transform="rotate(-90 164.7 216.2)">6</text>
<text x="167" y="216.2" transform="rotate(-90 167 216.2)">7</text>
<text x="169.3" y="216.2" transform="rotate(-90 169.3 216.2)">8</text>
<text x="171.6" y="216.2" transform="rotate(-90 171.6 216.2)">9</text>
<text x="173.9" y="217" transform="rotate(-90 173.9 217)">10</text>
<text x="96.5" y="224.1" transform="rotate(-90 96.5 224.1)">1</text>
<text x="98.8" y="224.1" transform="rotate(-90 98.8 224.1)">2</text>
<text x="101.1" y="224.1" transform="rotate(-90 101.1 224.1)">3</text>
<text x="103.4" y="224.1" transform="rotate(-90 103.4 224.1)">4</text>
<text x="105.8" y="224.1" transform="rotate(-90 105.8 224.1)">5</text>
<text x="108.1" y="224.1" transform="rotate(-90 108.1 224.1)">6</text>
<text x="112.7" y="224.1" transform="rotate(-90 112.7 224.1)">1</text>
<text x="115" y="224.1" transform="rotate(-90 115 224.1)">2</text>
<text x="96.5" y="264" transform="rotate(-90 96.5 264)">1</text>
<text x="98.8" y="264" transform="rotate(-90 98.8 264)">2</text>
<text x="101.1" y="264" transform="rotate(-90 101.1 264)">3</text>
<text x="103.4" y="264" transform="rotate(-90 103.4 264)">4</text>
<text x="105.8" y="264" transform="rotate(-90 105.8 264)">5</text>
<text x="108.1" y="264" transform="rotate(-90 108.1 264)">6</text>
<text x="110.4" y="264" transform="rotate(-90 110.4 264)">7</text>
<text x="112.7" y="264" transform="rotate(-90 112.7 264)">8</text>
<text x="115" y="264" transform="rotate(-90 115 264)">9</text>
<text x="117.3" y="264" transform="rotate(-90 117.3 264)">10</text>
<text x="126" y="263.4" transform="rotate(-90 126 263.4)">1</text>
<text x="128.3" y="263.4" transform="rotate(-90 128.3 263.4)">2</text>
<text x="130.6" y="263.4" transform="rotate(-90 130.6 263.4)">3</text>
<text x="132.9" y="263.4" transform="rotate(-90 132.9 263.4)">4</text>
<text x="135.2" y="263.4" transform="rotate(-90 135.2 263.4)">5</text>
<text x="137.5" y="263.4" transform="rotate(-90 137.5 263.4)">6</text>
<text x="139.9" y="263.4" transform="rotate(-90 139.9 263.4)">7</text>
<text x="142.2" y="263.4" transform="rotate(-90 142.2 263.4)">8</text>
<text x="144.5" y="263.4" transform="rotate(-90 144.5 263.4)">9</text>
<text x="146.8" y="263.4" transform="rotate(-90 146.8 263.4)">10</text>
</g>
<g font-size="1.6">
<text x="48.6" y="38.9" transform="rotate(-90 48.6 38.9)">Reset</text>
<text x="39.3" y="58.3" transform="rotate(-90 39.3 58.3)">PB3_MOSI</text>
<text x="53.2" y="58.3" transform="rotate(-90 53.2 58.3)">PB5_SCK</text>
<text x="57.8" y="58.3" transform="rotate(-90 57.8 58.3)">PB4_MISO</text>
<text x="78.6" y="58.3" transform="rotate(-90 78.6 58.3)">PC4_SDA</text>
<text x="80.9" y="58.3" transform="rotate(-90 80.9 58.3)">PC5_SCL</text>
<text x="103.4" y="58.3" transform="rotate(-90 103.4 58.3)">PD4</text>
<text x="112.1" y="58.3" transform="rotate(-90 112.1 58.3)">PB0</text>
<text x="114.4" y="58.3" transform="rotate(-90 114.4 58.3)">PB1</text>
<text x="116.7" y="58.3" transform="rotate(-90 116.7 58.3)">PB2_SS</text>
<text x="119" y="58.3" transform="rotate(-90 119 58.3)">PB3_MOSI</text>
<text x="121.4" y="58.3" transform="rotate(-90 121.4 58.3)">PB4_MISO</text>
<text x="123.7" y="58.3" transform="rotate(-90 123.7 58.3)">PD5</text>
<text x="126" y="58.3" transform="rotate(-90 126 58.3)">PD6</text>
<text x="128.3" y="58.3" transform="rotate(-90 128.3 58.3)">PD7</text>
<text x="138.1" y="58.3" transform="rotate(-90 138.1 58.3)">PD4</text>
<text x="49.7" y="65.2" transform="rotate(-90 49.7 65.2)">PB2_SS</text>
<text x="53.2" y="62.9" transform="rotate(-90 53.2 62.9)">PB1</text>
<text x="56.6" y="62.9" transform="rotate(-90 56.6 62.9)">PB0</text>
<text x="70.5" y="65.8" transform="rotate(-90 70.5 65.8)">PC5_SCL</text>
<text x="74" y="65.8" transform="rotate(-90 74 65.8)">PC4_SDA</text>
<text x="93" y="62.9" transform="rotate(-90 93 62.9)">PD7</text>
<text x="96.5" y="62.9" transform="rotate(-90 96.5 62.9)">PD6</text>
<text x="100" y="62.9" transform="rotate(-90 100 62.9)">PD5</text>
<text x="103.4" y="62.9" transform="rotate(-90 103.4 62.9)">PD4</text>
<text x="106.9" y="62.9" transform="rotate(-90 106.9 62.9)">PD3</text>
<text x="110.4" y="62.9" transform="rotate(-90 110.4 62.9)">PD2</text>
<text x="132.9" y="64.6" transform="rotate(-90 132.9 64.6)">PD2</text>
<text x="136.4" y="64.6" transform="rotate(-90 136.4 64.6)">PD3</text>
<text x="39.3" y="66.3" transform="rotate(-90 39.3 66.3)">PB5_SCK</text>
<text x="42.8" y="66.3" transform="rotate(-90 42.8 66.3)">PB4_MISO</text>
<text x="46.2" y="66.3" transform="rotate(-90 46.2 66.3)">PB3_MOSI</text>
</g>
</svg>
